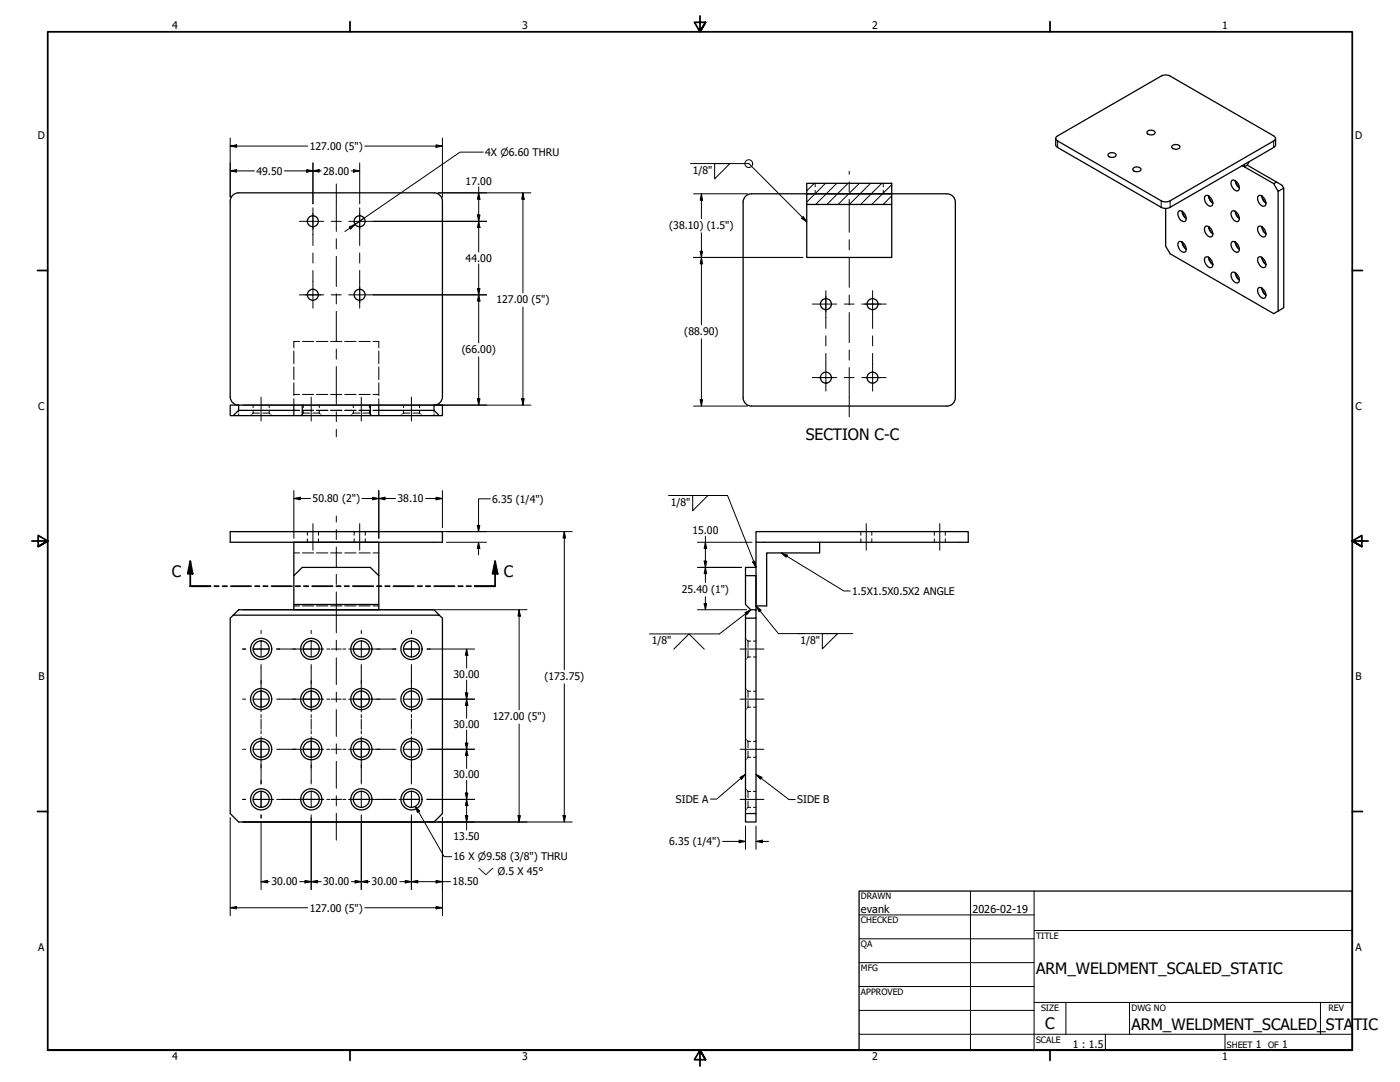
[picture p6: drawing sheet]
<svg xmlns="http://www.w3.org/2000/svg" width="559mm" height="432mm" viewBox="0 0 559 432" stroke-linecap="round" stroke-linejoin="round" font-family="sans-serif">
<!-- layer: Hatch (ANSI) -->
<path d="M325.1 73.2l-3.1 2.9M329.5 73.2l-7.5 7.4M334 73.2l-8.4 8.4M338.5 73.2l-8.4 8.4M343 73.2l-8.5 8.4M347.5 73.2l-8.5 8.4M352 73.2l-8.5 8.4M355.9 73.7l-7.9 7.9M355.9 78.2l-3.4 3.4" fill="none" stroke="#000" stroke-width=".4"/>
<!-- layer: Hidden (ANSI) -->
<g fill="none" stroke="#000" stroke-width=".4">
<path d="M325.4 73.2v1.3M325.4 75.9v1.4M352.6 73.2v1.3M352.6 75.9v1.4M119.6 136.3h-2.3v2.5M120.7 136.3h4.5M126.3 136.3h4.6M132 136.3h4.5M137.6 136.3h4.5M143.3 136.3h4.5M148.9 136.3h2.3v2.5M117.3 140.1v5.1"/>
<path d="M117.3 146.4v5.1M117.3 152.8v5.1M117.3 159.1v2.6M117.3 157.4h2.3M120.7 157.4h4.5M126.3 157.4h4.6M132 157.4h4.5M137.6 157.4h4.5M143.3 157.4h4.5M148.9 157.4h2.3M151.2 140.1v5.1M151.2 146.4v5.1"/>
<path d="M151.2 152.8v5.1M151.2 159.1v2.6M95.2 163.8v.7M95.2 165.2v.7M100.3 165.5l-.3 .4M101 164.8h2.6M101 164.8l-.3 .4M101 161.7v1M101 163.8v1M104.9 164.8h2.5M107.4 164.8l.4 .4M107.4 161.7v1"/>
<path d="M107.4 163.8v1M108.1 165.5l.4 .4M117.3 163.8h2.3M120.3 165.5l-.3 .4M120.7 163.8h4.5M121 164.8h2.6M121 164.8l-.3 .4M121 161.7v1M121 163.8v1M124.8 164.8h2.6M126.3 163.8h4.6M127.4 164.8l.4 .4"/>
<path d="M127.4 161.7v1M127.4 163.8v1M128.1 165.5l.4 .4M132 163.8h4.5M137.6 163.8h4.5M140.3 165.5l-.3 .4M141 164.8h2.6M141 164.8l-.3 .4M141 161.7v1M141 163.8v1M143.3 163.8h4.5M144.8 164.8h2.6"/>
<path d="M147.4 164.8l.4 .4M147.4 161.7v1M147.4 163.8v1M148.1 165.5l.4 .4M148.9 163.8h2.3M160.3 165.5l-.3 .4M161 164.8h2.6M161 164.8l-.3 .4M161 161.7v1M161 163.8v1M164.8 164.8h2.6M167.4 164.8l.4 .4"/>
<path d="M167.4 161.7v1M167.4 163.8v1M168.1 165.5l.4 .4M173.2 163.8v.7M173.2 165.2v.7M122.7 212.2v1.4M122.7 215v1.4M127.1 212.2v1.4M127.1 215v1.4M141.4 212.2v1.4M141.4 215v1.4M145.8 212.2v1.4"/>
<path d="M145.8 215v1.4M343.6 212.2v1.4M343.6 215v1.4M348 212.2v1.4M348 215v1.4M372.9 212.2v1.4M372.9 215v1.4M377.3 212.2v1.4M377.3 215v1.4M117.3 220.7h2.3M120.7 220.7h4.5M126.3 220.7h4.6"/>
<path d="M132 220.7h4.5M137.6 220.7h4.5M143.3 220.7h4.5M148.9 220.7h2.3M117.3 241.8h2.3M120.7 241.8h4.5M126.3 241.8h4.6M132 241.8h4.5M137.6 241.8h4.5M143.3 241.8h4.5M148.9 241.8h2.3M297.6 254.8l.3 .3"/>
<path d="M298.3 255.5l.3 .3M298.6 255.8v2.6M298.6 259.7v2.5M298.6 255.8h1.1M300.7 255.8h1.1M297.6 274.8l.3 .3M297.9 262.9l-.3 .4M298.3 275.5l.3 .3M298.6 275.8v2.6M298.6 279.7v2.5M298.6 262.2l-.3 .4M298.6 262.2h1.1"/>
<path d="M298.6 275.8h1.1M300.7 262.2h1.1M300.7 275.8h1.1M297.6 294.8l.3 .3M297.9 282.9l-.3 .4M298.3 295.5l.3 .3M298.6 295.8v2.6M298.6 299.7v2.5M298.6 282.2l-.3 .4M298.6 282.2h1.1M298.6 295.8h1.1M300.7 282.2h1.1"/>
<path d="M300.7 295.8h1.1M297.6 314.8l.3 .4M297.9 302.9l-.3 .4M298.3 315.5l.3 .3M298.6 315.8v2.6M298.6 319.7v2.5M298.6 302.2l-.3 .4M298.6 302.2h1.1M298.6 315.8h1.1M300.7 302.2h1.1M300.7 315.8h1.1M297.9 322.9l-.3 .4"/>
<path d="M298.6 322.2l-.3 .4M298.6 322.2h1.1M300.7 322.2h1.1"/>
</g>
<!-- layer: Visible (ANSI) -->
<g fill="none" stroke="#000" stroke-width=".51">
<path d="M421.4 55.2v3l.7 .7 41.4 23.8 1.8 .5 1.7-.5 41.4-23.8 .7-1.1v-2.6M421.7 54.5l41.8-24.1 1.8-.5 1.7 .5 41.4 23.8a1.06 1.06 0 0 1 .7 1 1.06 1.06 0 0 1-.7 1.1l-41.4 23.8-1.7 .5-1.8-.5-41.4-23.8a1.01 1.01 0 0 1-.4-1.8zM458 52.4a2.02 2.02 0 0 1 3.1 .6 1.98 1.98 0 0 1-3.3 0zM467.9 58.1a2.02 2.02 0 0 1 3.1 .6 1.85 1.85 0 0 1-1.8 .9 1.85 1.85 0 0 1-1.5-1.2zM95.2 77a3.3 3.3 0 0 0-3.3 3.3v78M95.2 77h78.1a3.3 3.3 0 0 1 3.3 3.3v78M322 73.2h33.9v4.1h-33.9zM322 77.3h33.9v4.3h-33.9zM322 77.3h-22.1a3.3 3.3 0 0 0-3.3 3.4v78M355.9 77.3h22.1a3.3 3.3 0 0 1 3.3 3.4v78M442.5 61.4a1.96 1.96 0 0 1 3 .5 1.98 1.98 0 0 1-3.3 .1zM452.4 67.1a1.96 1.96 0 0 1 3 .5 1.98 1.98 0 0 1-3.3 .1z"/>
<path d="M481.1 78.1a2.78 2.78 0 0 1 3 3.3 1.15 1.15 0 0 1-1 .9 1.15 1.15 0 0 1-1.2-.6l-1-1.6-.1-1.2zM482.4 78.2l.5 1.7 1.2 1.2M482.5 78.2l.7 1.9 .9 .9M491.7 72a2.68 2.68 0 0 1 3 3.2 1.14 1.14 0 0 1-1 1 1.14 1.14 0 0 1-1.2-.6l-1.1-2.3zM493 72.1l.5 1.6 1.2 1.3M493.1 72.1l.7 1.8 .9 1M496.7 65.6v.9l1.1-.6M496.7 66.5l-.8-.4 12.5 7.2M497.8 65.9l13.9 8.1 .7 1.1-2.2 1.3-1.8-3.1 1.1-.7M498.6 64.5l-.8 1.4M502.3 78.1a2.78 2.78 0 0 1 3 3.3 1.15 1.15 0 0 1-1 .9 1.15 1.15 0 0 1-1.2-.6l-1-1.6-.1-1.2zM503.6 78.2l.5 1.7 1.2 1.2"/>
<path d="M503.7 78.2l.7 1.9 .9 .9M510.2 76.4v47.7M512.4 75.1v47.7l-2.2 1.3M322 81.6v21.1h33.9v-21.1M465.3 83.2v15l1.7 3.1 41.4 23.9 1.8-1.1M470.5 84.3a2.72 2.72 0 0 1 2.6 4 2.67 2.67 0 0 1-2.6-4zM470.5 96.5a2.72 2.72 0 0 1 2.6 4 2.67 2.67 0 0 1-2.6-4zM471.8 84.3l.5 1.7 1.2 1.2-.9-1-.7-1.9M471.8 96.6l.5 1.6 1.2 1.2-.9-1-.7-1.8M481.1 90.4a2.78 2.78 0 0 1 3 3.3 1.15 1.15 0 0 1-1 .9 1.15 1.15 0 0 1-1.2-.6l-1-1.7-.1-1.2zM482.4 90.4l.2 1.2 .6 1 .9 .7-.9-1-.7-1.8M491.7 84.3a2.68 2.68 0 0 1 3 3.2 1.14 1.14 0 0 1-1 1 1.14 1.14 0 0 1-1.2-.6l-1.1-2.3z"/>
<path d="M491.7 96.5a2.68 2.68 0 0 1 3 3.3 1.14 1.14 0 0 1-1 1 1.14 1.14 0 0 1-1.2-.7l-1.1-2.2zM493.1 84.3l.7 1.9 .9 1-1.2-1.2zM493.1 96.6l.7 1.8 .9 1-1.2-1.2zM502.3 90.4a2.78 2.78 0 0 1 3 3.3 1.15 1.15 0 0 1-1 .9 1.15 1.15 0 0 1-1.2-.6l-1-1.7-.1-1.2zM503.6 90.4l.8 2.2 .9 .7-.9-1-.7-1.8M481.1 102.6a2.76 2.76 0 0 1 3 3.3 1.14 1.14 0 0 1-1 1 1.14 1.14 0 0 1-1.2-.7l-1-1.6-.1-1.2zM482.4 102.7l.2 1.1 .6 1 .9 .7-.9-1-.7-1.8M491.7 108.7a2.78 2.78 0 0 1 3 3.3 1.15 1.15 0 0 1-1 1 1.15 1.15 0 0 1-1.2-.7l-1-1.6-.1-1.2zM493 108.8l.5 1.7 1.2 1.3M493.1 108.8l.7 1.9 .9 .9M502.3 102.6a2.76 2.76 0 0 1 3 3.3 1.14 1.14 0 0 1-1 1 1.14 1.14 0 0 1-1.2-.7l-1-1.6-.1-1.2zM502.3 114.9a2.76 2.76 0 0 1 3 3.2 1.14 1.14 0 0 1-1 1 1.14 1.14 0 0 1-1.2-.6l-1.1-2.3z"/>
<path d="M503.6 102.7l.5 1.6 1.2 1.2-.9-1-.7-1.8M503.6 114.9l.5 1.7 1.2 1.3M503.7 115l.7 1.8 .9 1M91.9 158.3a3.3 3.3 0 0 0 3.3 3.4M176.6 158.3a3.3 3.3 0 0 1-3.3 3.4M296.6 158.7a3.3 3.3 0 0 0 3.3 3.4h78.1a3.3 3.3 0 0 0 3.3-3.4M95.2 163.8l-2.1 2.1h24.2M95.2 161.7h-3.3v4.2h1.2M95.2 161.7h78M95.2 163.8h22.1M95.2 161.7v2.1M117.3 161.7v4.2"/>
<path d="M117.3 165.9h3.3M120.6 161.7v4.2M147.8 161.7v4.2h-27.2M147.8 165.9h3.4M151.2 163.8h22l2.1 2.1h-24.1M151.2 161.7v4.2M173.2 161.7h3.4v4.2h-1.3M173.2 161.7v2.1M91.9 212.2h84.7v4.2h-84.7zM301.8 216.4v25.4h4.2v-21.1h21.2v-4.3M301.8 212.2h84.7v4.2h-84.7zM117.3 229.7l3.3-3.3h27.2l3.4 3.3"/>
<path d="M151.2 229.7v-13.3h-33.9v24.8M151.2 229.7v11.5M297.6 229.7v11.5l2.1 2.1M301.8 226.4h-4.2v3.3h4.2v13.6M93.1 245.5l2.1-2.2h78l2.1 2.2zM93.1 245.5l-1.2 1.2v78l3.3 3.3h78l3.4-3.3v-78l-1.3-1.2M117.3 241.2h33.9v2.1h-33.9zM297.6 246.7v78M299.7 243.3h2.1v3.4h-4.2v-1.2zM301.8 246.7v78M297.6 324.7h4.2v3.3h-4.2z"/>
<circle cx="124.9" cy="88.3" r="2.19"/>
<circle cx="143.5" cy="88.3" r="2.19"/>
<circle cx="124.9" cy="117.6" r="2.19"/>
<circle cx="143.5" cy="117.6" r="2.19"/>
<circle cx="329.7" cy="121.4" r="2.19"/>
<circle cx="348.3" cy="121.4" r="2.19"/>
<circle cx="329.7" cy="150.7" r="2.19"/>
<circle cx="348.3" cy="150.7" r="2.19"/>
<circle cx="104.2" cy="259" r="4.2"/>
<circle cx="104.2" cy="259" r="3.2"/>
<circle cx="124.2" cy="259" r="4.2"/>
<circle cx="124.2" cy="259" r="3.2"/>
<circle cx="144.2" cy="259" r="4.2"/>
<circle cx="144.2" cy="259" r="3.2"/>
<circle cx="164.2" cy="259" r="4.2"/>
<circle cx="164.2" cy="259" r="3.2"/>
<circle cx="104.2" cy="279" r="4.2"/>
<circle cx="104.2" cy="279" r="3.2"/>
<circle cx="124.2" cy="279" r="4.2"/>
<circle cx="124.2" cy="279" r="3.2"/>
<circle cx="144.2" cy="279" r="4.2"/>
<circle cx="144.2" cy="279" r="3.2"/>
<circle cx="164.2" cy="279" r="4.2"/>
<circle cx="164.2" cy="279" r="3.2"/>
<circle cx="104.2" cy="299" r="4.2"/>
<circle cx="104.2" cy="299" r="3.2"/>
<circle cx="124.2" cy="299" r="4.2"/>
<circle cx="124.2" cy="299" r="3.2"/>
<circle cx="144.2" cy="299" r="4.2"/>
<circle cx="144.2" cy="299" r="3.2"/>
<circle cx="164.2" cy="299" r="4.2"/>
<circle cx="164.2" cy="299" r="3.2"/>
<circle cx="104.2" cy="319" r="4.2"/>
<circle cx="104.2" cy="319" r="3.2"/>
<circle cx="124.2" cy="319" r="4.2"/>
<circle cx="124.2" cy="319" r="3.2"/>
<circle cx="144.2" cy="319" r="4.2"/>
<circle cx="144.2" cy="319" r="3.2"/>
<circle cx="164.2" cy="319" r="4.2"/>
<circle cx="164.2" cy="319" r="3.2"/>
</g>
<!-- layer: Visible Narrow (ANSI) -->
<path d="M422.1 56.3v2.6M508.4 56.3v2.6M463.5 80.1v2.6M467 80.1v2.6" fill="none" stroke="#000" stroke-width=".4"/>
<!-- layer: Section Line (ANSI) -->
<g fill="none" stroke="#000" stroke-width=".7">
<path d="M75.9 224l1 5h-2zM75.9 224v9.9h8.1M85.5 233.9h1.8M88.8 233.9h1.8M92.1 233.9h8.2M101.8 233.9h1.8M105.1 233.9h1.8M108.4 233.9h8.1M118 233.9h1.8M121.3 233.9h1.8M124.6 233.9h8.1M134.2 233.9h1.8"/>
<path d="M137.5 233.9h1.8M140.8 233.9h8.2M150.4 233.9h1.9M153.7 233.9h1.9M157 233.9h8.2M166.7 233.9h1.8M170 233.9h1.8M173.3 233.9h8.1M182.9 233.9h1.8M186.2 233.9h1.8M197.6 224l1 5h-2zM197.6 224v9.9h-8.1"/>
</g>
<path d="M75.9 224l1 5h-2zM197.6 224l1 5h-2z" fill="#000"/>
<!-- layer: Border (ANSI) -->
<g fill="none" stroke="#000" stroke-width=".7">
<path d="M139.7 8.6v4.1M279.4 6.3v6.4l-2.2-3.8h4.4l-2.2 3.8 2.2-3.8M419.1 8.6v4.1M15 107.9h4M539.8 107.9h4M12.7 215.9h6.3l-3.8-2.2v4.4l3.8-2.2-3.8 2.2M546.1 215.9h-6.3l3.8-2.2v4.4l-3.8-2.2 3.8 2.2M15 323.8h4M539.8 323.8h4M19 419.1v-406.4h520.8v406.4h-520.8h520.8M139.7 419.1v4.1M419.1 419.1v4.1"/>
<path d="M281.6 422.9l-2.2-3.8 2.2 3.8h-4.4l2.2-3.8v6.3"/>
</g>
<!-- layer: Title (ANSI) -->
<g fill="none" stroke="#000" stroke-width=".4">
<path d="M387.3 355.6v63.5M412.7 355.6v63.5M342.9 365.1h69.8M342.9 374.6h69.8M412.7 371.3h127.1M342.9 384.2h69.8M342.9 393.7h69.8M342.9 412.7h196.9M342.9 403.2h69.8M412.7 400h127.1M425.4 400v12.7M441.2 412.7v6.4"/>
<path d="M450.8 400v12.7M488.9 412.7v6.4M527 400v12.7"/>
</g>
<path d="M342.9 355.6h196.9v63.5h-196.9z" fill="none" stroke="#000" stroke-width=".51"/>
<!-- layer: Center Mark (ANSI) -->
<g fill="none" stroke="#000" stroke-width=".4">
<path d="M124.9 85.2v6.3M143.6 85.2v6.3M121.7 117.7h6.4M143.6 114.5v6.3M329.6 118.2v6.3M345.1 121.3h6.4M326.5 150.7h6.3M345.1 150.7h6.4M96.8 259h1.2M101 259h6.4M110.4 259h1.2M116.8 259h1.2"/>
<path d="M121 259h6.4M130.4 259h1.2M136.8 259h1.2M141 259h6.4M150.4 259h1.2M156.8 259h1.3M161 259h6.4M170.4 259h1.2M104.2 271.6v1.3M104.2 275.8v6.4M116.8 279h1.2M121 279h6.4"/>
<path d="M124.2 271.6v1.3M124.2 275.8v6.4M130.4 279h1.2M136.8 279h1.2M141 279h6.4M144.2 271.6v1.3M144.2 275.8v6.4M150.4 279h1.2M164.2 271.6v1.3M164.2 275.8v6.4M104.2 285.2v1.2M104.2 291.6v1.3"/>
<path d="M104.2 295.8v6.4M116.8 299h1.2M121 299h6.4M124.2 285.2v1.2M124.2 291.6v1.3M124.2 295.8v6.4M130.4 299h1.2M136.8 299h1.2M141 299h6.4M144.2 285.2v1.2M144.2 291.6v1.3M144.2 295.8v6.4"/>
<path d="M150.4 299h1.2M164.2 285.2v1.2M164.2 291.6v1.3M164.2 295.8v6.4M104.2 305.2v1.3M104.2 311.6v1.3M104.2 315.8v6.4M116.8 319h1.2M121 319h6.4M124.2 305.2v1.3M130.4 319h1.2M136.8 319h1.2"/>
<path d="M141 319h6.4M144.2 305.2v1.3M150.4 319h1.2M156.8 319h1.3M161 319h6.4M164.2 305.2v1.3M170.4 319h1.2M104.2 325.2v1.3"/>
</g>
<!-- layer: Dimension (ANSI) -->
<g fill="none" stroke="#000" stroke-width=".4">
<path d="M91.9 58.3l2.5-.5v1zM91.9 55.1v23.6M91.9 58.3h30.9M145.6 58.3h31M174.1 57.8l2.5 .5-2.5 .5zM176.6 55.1v23.6M91.9 68.2l2.5-.5v1zM91.9 68.2h9.6M113.5 68.2h14.7M122.4 67.7l2.5 .5-2.5 .5zM124.9 68.2l2.5-.5v1zM124.9 65v16.3"/>
<path d="M140.2 68.2h3.4M141.1 67.7l2.5 .5-2.5 .5zM143.6 65v16.3M174.8 77h37.1M191.1 77l.5 2.5h-1zM191.1 74.5v26.1M192.9 60.7h-9.3l-41.9 28.8M208.7 77l.5 2.5h-1zM208.7 77v39.9M276.8 77.3h21.6M280 77.3l.4 2.6h-.9zM280 77.3v9.9"/>
<path d="M139.4 90.6l2.3-1.1-1.7 1.9zM141.7 89.5l-4 2.9M145.4 87.1l-3.7 2.4M149 88.3h45.2M190.6 85.8h1l-.5 2.5zM191.1 88.3l.5 2.5h-1zM280 92.9v36.7M149 117.7h45.2M190.6 115.1h1l-.5 2.6zM191.1 117.7l.5 2.4h-1zM191.1 105.3v31.5M276.8 102.7h43.6"/>
<path d="M279.5 100.3h.9l-.4 2.4zM280 102.7l.4 2.6h-.9zM208.7 122.6v39.1M280 135.2v26.9M190.6 159.1h1l-.5 2.6zM191.1 142.4v19.3M208.2 159.1h1l-.5 2.6zM279.5 159.5h.9l-.4 2.6zM96.8 161.7h7.3M104.3 161.7h19.8M124.3 161.7h9.8M134.3 161.7h9.8"/>
<path d="M144.3 161.7h19.8M164.3 161.7h47.6M276.8 162.1h21.6M117.3 198.9l2.5-.5v1.1zM117.3 198.9h6.7M117.3 195.8v19M144.5 198.9h13.4M148.7 198.4l2.5 .5-2.5 .6zM151.2 198.9l2.5-.5v1.1zM151.2 195.8v19M169.9 198.9h6.7M174.1 198.4l2.5 .5-2.5 .6z"/>
<path d="M176.6 195.8v14.8M195.7 199.1h-4.7v13.1M93.5 212.2h31.3M125 212.2h9.1M134.3 212.2h9.1M143.6 212.2h84.8M178.2 216.4h16M190.5 209.7h1l-.5 2.5zM191 216.4l.5 2.5h-1zM191 216.4v5M225.2 212.2l.5 2.5h-1zM225.2 212.2v55.1"/>
<path d="M278.4 216.4h21.8M281.6 216.4l.5 2.5h-1zM281.6 214v18.5M278.4 226.4h17.6M281.1 223.9h1l-.5 2.5zM281.6 226.4l.5 2.5h-1zM281.6 238.1v5.2M96.8 243.3h37.3M134.3 243.3h76.1M171.6 259h17.8M186.2 259l.6 2.5h-1.1zM186.2 259v7.6"/>
<path d="M207.2 243.3l.5 2.6h-.9zM207.2 243.3v40M278.4 243.3h19.6M281.1 240.9h1l-.5 2.4zM171.6 279h17.8M185.7 276.5h1.1l-.6 2.5zM186.2 279l.6 2.5h-1.1zM186.2 271.4v15.2M225.2 272.9v55.1M171.6 299h17.8M185.7 296.5h1.1l-.6 2.5zM186.2 299l.6 2.5h-1.1z"/>
<path d="M186.2 291.4v15.2M207.2 288.9v39.1M171.6 319h17.8M185.7 316.5h1.1l-.6 2.5zM186.2 319l.6 2.5h-1.1zM186.2 311.4v19.9M91.9 326.3v39.1M96.8 328h37.3M104.2 328v27M124.2 326.5v28.5M134.3 328h94.1M144.2 326.5v28.5"/>
<path d="M164.2 326.5v28.5M165.8 321.8l1.7 1.9-.9 .5zM165.8 321.8l11.5 20.1h3M176.6 326.3v39.1M185.7 325.5h1.1l-.6 2.5zM206.8 325.5h.9l-.5 2.5zM224.7 325.5h1l-.5 2.5zM288.4 335.8h9.2M295 335.3l2.6 .5-2.6 .5zM297.6 329.6v9.4M301.8 335.8l2.5-.5v1zM301.8 335.8h5"/>
<path d="M301.8 329.6v9.4M104.2 351.9l2.5-.6v1.1zM104.2 351.9h3.3M119.6 351.9h8.6M121.7 351.3l2.5 .6-2.5 .5zM124.2 351.9l2.5-.6v1.1zM140.3 351.9h7.2M141.7 351.3l2.5 .6-2.5 .5zM144.2 351.9l2.5-.6v1.1zM159.6 351.9h20.2M161.7 351.3l2.5 .6-2.5 .5zM164.2 351.9l2.6-.6v1.1z"/>
<path d="M174.1 351.3l2.5 .6-2.5 .5zM91.9 362.3l2.5-.5v.9zM91.9 362.3h30.9M145.6 362.3h31M174.1 361.8l2.5 .5-2.5 .4z"/>
</g>
<g fill="#000">
<path d="M91.9 58.3l2.5-.5v1zM174.1 57.8l2.5 .5-2.5 .5zM91.9 68.2l2.5-.5v1zM122.4 67.7l2.5 .5-2.5 .5zM124.9 68.2l2.5-.5v1zM141.1 67.7l2.5 .5-2.5 .5zM191.1 77l.5 2.5h-1zM208.7 77l.5 2.5h-1zM280 77.3l.4 2.6h-.9zM139.4 90.6l2.3-1.1-1.7 1.9zM190.6 85.8h1l-.5 2.5zM191.1 88.3l.5 2.5h-1z"/>
<path d="M190.6 115.1h1l-.5 2.6zM279.5 100.3h.9l-.4 2.4zM280 102.7l.4 2.6h-.9zM191.1 117.7l.5 2.4h-1zM190.6 159.1h1l-.5 2.6zM208.2 159.1h1l-.5 2.6zM279.5 159.5h.9l-.4 2.6zM117.3 198.9l2.5-.5v1.1zM148.7 198.4l2.5 .5-2.5 .6zM151.2 198.9l2.5-.5v1.1zM174.1 198.4l2.5 .5-2.5 .6zM190.5 209.7h1l-.5 2.5z"/>
<path d="M191 216.4l.5 2.5h-1zM225.2 212.2l.5 2.5h-1zM281.6 216.4l.5 2.5h-1zM281.1 223.9h1l-.5 2.5zM281.6 226.4l.5 2.5h-1zM207.2 243.3l.5 2.6h-.9zM281.1 240.9h1l-.5 2.4zM185.7 276.5h1.1l-.6 2.5zM186.2 259l.6 2.5h-1.1zM185.7 296.5h1.1l-.6 2.5zM186.2 279l.6 2.5h-1.1zM185.7 316.5h1.1l-.6 2.5z"/>
<path d="M186.2 299l.6 2.5h-1.1zM165.8 321.8l1.7 1.9-.9 .5zM185.7 325.5h1.1l-.6 2.5zM186.2 319l.6 2.5h-1.1zM206.8 325.5h.9l-.5 2.5zM224.7 325.5h1l-.5 2.5zM295 335.3l2.6 .5-2.6 .5zM301.8 335.8l2.5-.5v1zM104.2 351.9l2.5-.6v1.1zM121.7 351.3l2.5 .6-2.5 .5zM124.2 351.9l2.5-.6v1.1zM141.7 351.3l2.5 .6-2.5 .5z"/>
<path d="M144.2 351.9l2.5-.6v1.1zM161.7 351.3l2.5 .6-2.5 .5zM164.2 351.9l2.6-.6v1.1zM174.1 351.3l2.5 .6-2.5 .5zM91.9 362.3l2.5-.5v.9zM174.1 361.8l2.5 .5-2.5 .4z"/>
</g>
<!-- layer: Symbol (ANSI) -->
<g fill="none" stroke="#000" stroke-width=".4">
<path d="M275.6 65.3h23.3l23.1 23.2M285.2 65.3h6.1l-6.1 6.1zM320.6 86.4l1.4 2.1-2.1-1.4zM266.8 197.7h21.8M276.5 197.7h6.1l-6.1 6.1zM286.1 197.7h4.3l11.4 28.7M300.4 224.3l.9-.4 .5 2.5zM311.8 220.7l2.5 .9-.5 .8zM311.8 220.7l25 15.1h2.5M268.9 259.1l6.1-6.1 6.1 6.1M297.4 244.5l2.3-1.2-1.7 2zM299.7 243.3l-12.6 9.7h-27.8"/>
<path d="M301.8 241.8l1.9 1.7-.7 .6zM301.8 241.8l8.9 11.1h10.4M318.5 252.9h21.9M328.2 252.9h6.1l-6.1 6.1zM295.3 310.3l2.3-1.3-1.6 2zM297.6 309l-11.5 9.9h-2.5M301.8 309.1l2.3 1.1-.6 .8zM301.8 309.1l13.1 10h2.5"/>
<circle cx="298.9" cy="65.3" r="1.56"/>
</g>
<path d="M320.6 86.4l1.4 2.1-2.1-1.4zM300.4 224.3l.9-.4 .5 2.5zM311.8 220.7l2.5 .9-.5 .8zM297.4 244.5l2.3-1.2-1.7 2zM301.8 241.8l1.9 1.7-.7 .6zM295.3 310.3l2.3-1.3-1.6 2zM301.8 309.1l2.3 1.1-.6 .8z" fill="#000"/>
<!-- layer: Centerline (ANSI) -->
<g fill="none" stroke="#000" stroke-width=".4">
<path d="M134.2 73.4v18.9M339 68.4v1.2M339 72.6v4M339 79.6v13.1M119.5 88.3h9.7M124.9 82.9v15.1M132.2 88.3h4M134.2 95.3v4M139.2 88.3h9.8M143.6 82.9v15.1M339 95.7v4M119.5 117.7h9.7"/>
<path d="M124.9 101v4M124.9 107.9v15.1M132.2 117.7h4M134.2 102.3v12M134.2 117.3v4M139.2 117.7h9.8M143.6 101v4M143.6 107.9v15.1M329.6 116v15.1M339 102.7v12M339 117.7v4M348.3 116v15.1"/>
<path d="M134.2 124.3v12M134.2 139.3v4M324.2 121.3h9.7M329.6 134v4M337 121.3h3.9M339 124.7v12M339 139.7v4M344 121.3h9.7M348.3 134v4M104.2 158.5v9.5M124.2 158.5v9.5M134.2 146.3v15"/>
<path d="M144.2 158.5v9.5M164.2 158.5v9.5M324.2 150.7h9.7M329.6 141v15.1M337 150.7h3.9M339 146.7v19.6M344 150.7h9.7M348.3 141v15.1M134.2 164.3v4M134.2 171.3v3M124.9 209v10.6M134.2 205.9v2.4"/>
<path d="M134.2 211.3v4M134.2 218.3v8M143.6 209v10.6M345.8 209v10.6M375.1 209v10.6M134.2 229.2v4M134.2 236.2v16.3M96.8 259h1.2M101 259h6.4M104.2 251.6v1.3M104.2 255.8v6.4M110.4 259h18.8"/>
<path d="M124.2 251.6v1.3M124.2 255.8v6.4M132.2 259h4M134.2 255.5v4M139.2 259h18.9M144.2 251.6v1.3M144.2 255.8v6.4M161 259h6.4M164.2 251.6v1.3M164.2 255.8v6.4M170.4 259h1.2M295.4 259h9.5"/>
<path d="M96.8 279h1.2M101 279h6.4M104.2 265.2v18.8M110.4 279h18.8M124.2 265.2v18.8M132.2 279h4M134.2 262.5v10.7M134.2 276.2v4M139.2 279h18.9M144.2 265.2v18.8M161 279h6.4M164.2 265.2v18.8"/>
<path d="M170.4 279h1.2M295.4 279h9.5M96.8 299h1.2M101 299h6.4M104.2 287v4M104.2 294v18.9M110.4 299h18.8M124.2 287v4M124.2 294v18.9M132.2 299h4M134.2 283.2v10.7M134.2 296.9v4"/>
<path d="M139.2 299h18.9M144.2 287v4M144.2 294v18.9M161 299h6.4M164.2 287v4M164.2 294v18.9M170.4 299h1.2M295.4 299h9.5M96.8 319h1.2M101 319h8.2M104.2 315.8v6.4M110.4 319h18.8"/>
<path d="M124.2 315.8v6.4M132.2 319h4M134.2 303.8v10.8M134.2 317.6v4M139.2 319h18.9M144.2 315.8v6.4M159.2 319h8.2M164.2 315.8v6.4M170.4 319h1.2M295.4 319h9.5M104.2 325.2v1.3M124.2 325.2v1.3"/>
<path d="M134.2 324.5v10.8M144.2 325.2v1.3M164.2 325.2v1.3"/>
</g>
<g font-size="6.3">
<text x="321.6" y="175.6">SECTION C-C</text>
<text x="68.6" y="230.4">C</text>
<text x="201.1" y="230.4">C</text>
<text x="413.5" y="388.6">ARM_WELDMENT_SCALED_STATIC</text>
<text x="417.2" y="410.6">C</text>
<text x="451.6" y="411.1">ARM_WELDMENT_SCALED_STA</text>
<text x="540.2" y="411.1">TIC</text>
</g>
<g font-size="4.3">
<text x="343.7" y="364.3">evank</text>
<text x="388.1" y="364.3">2026-02-19</text>
</g>
<g font-size="4.2">
<text x="68.7" y="11.7">4</text>
<text x="208.4" y="11.7">3</text>
<text x="348.1" y="11.7">2</text>
<text x="487.8" y="11.7">1</text>
<text x="15.1" y="55.5">D</text>
<text x="123.6" y="59.9">127.00 (5&quot;)</text>
<text x="540.9" y="55.5">D</text>
<text x="193.7" y="62.2">4X ⌀6.60 THRU</text>
<text x="102.4" y="69.7">49.50</text>
<text x="129" y="69.7">28.00</text>
<text x="276.5" y="69.4">1/8&quot;</text>
<text x="185.9" y="73.7">17.00</text>
<text x="267.1" y="91.2">(38.10) (1.5&quot;)</text>
<text x="185.9" y="104.5">44.00</text>
<text x="198.1" y="120.9">127.00 (5&quot;)</text>
<text x="273.1" y="133.5">(88.90)</text>
<text x="184.3" y="140.8">(66.00)</text>
<text x="15.2" y="163.4">C</text>
<text x="541" y="163.4">C</text>
<text x="124.8" y="200.5">50.80 (2&quot;)</text>
<text x="158.7" y="200.5">38.10</text>
<text x="196.5" y="200.7">6.35 (1/4&quot;)</text>
<text x="267.7" y="201.9">1/8&quot;</text>
<text x="276.4" y="213.2">15.00</text>
<text x="272.1" y="236.5">25.40 (1&quot;)</text>
<text x="340.1" y="237.4">1.5X1.5X0.5X2 ANGLE</text>
<text x="260.2" y="257.1">1/8&quot;</text>
<text x="319.5" y="257">1/8&quot;</text>
<text x="15.3" y="271.4">B</text>
<text x="181" y="270.5">30.00</text>
<text x="217.3" y="271.3">(173.75)</text>
<text x="541.1" y="271.4">B</text>
<text x="196.7" y="287.3">127.00 (5&quot;)</text>
<text x="181" y="290.5">30.00</text>
<text x="181" y="310.5">30.00</text>
<text x="269.8" y="320.4">SIDE A</text>
<text x="318.2" y="320.6">SIDE B</text>
<text x="181" y="335.2">13.50</text>
<text x="267.1" y="337.4">6.35 (1/4&quot;)</text>
<text x="181" y="343.3">16 X ⌀9.58 (3/8&quot;) THRU</text>
<text x="108.3" y="353.4">30.00</text>
<text x="129" y="353.4">30.00</text>
<text x="148.3" y="353.4">30.00</text>
<text x="180.7" y="353.4">18.50</text>
<text x="123.6" y="363.9">127.00 (5&quot;)</text>
<text x="15.2" y="379.3">A</text>
<text x="541" y="379.3">A</text>
<text x="428.2" y="418.3">1 : 1.5</text>
<text x="501.3" y="418.3">1</text>
<text x="511.8" y="418.3">1</text>
<text x="68.7" y="423.2">4</text>
<text x="208.4" y="423.2">3</text>
<text x="348.1" y="423.2">2</text>
<text x="487.8" y="423.2">1</text>
</g>
<text font-size="3.9" x="190.8" y="349.1">⌵ Ø.5 X 45°</text>
<g font-size="3.5">
<text x="343.7" y="358.9">DRAWN</text>
<text x="343.7" y="368.5">CHECKED</text>
<text x="413.5" y="374.6">TITLE</text>
<text x="343.7" y="378">QA</text>
<text x="343.7" y="387.5">MFG</text>
<text x="343.7" y="397.1">APPROVED</text>
<text x="415.5" y="403.4">SIZE</text>
<text x="451.6" y="403.4">DWG NO</text>
<text x="530.3" y="403.4">REV</text>
<text x="413.5" y="416.1">SCALE</text>
<text x="489.7" y="418.3">SHEET</text>
<text x="506.2" y="418.3">OF</text>
</g>
</svg>
